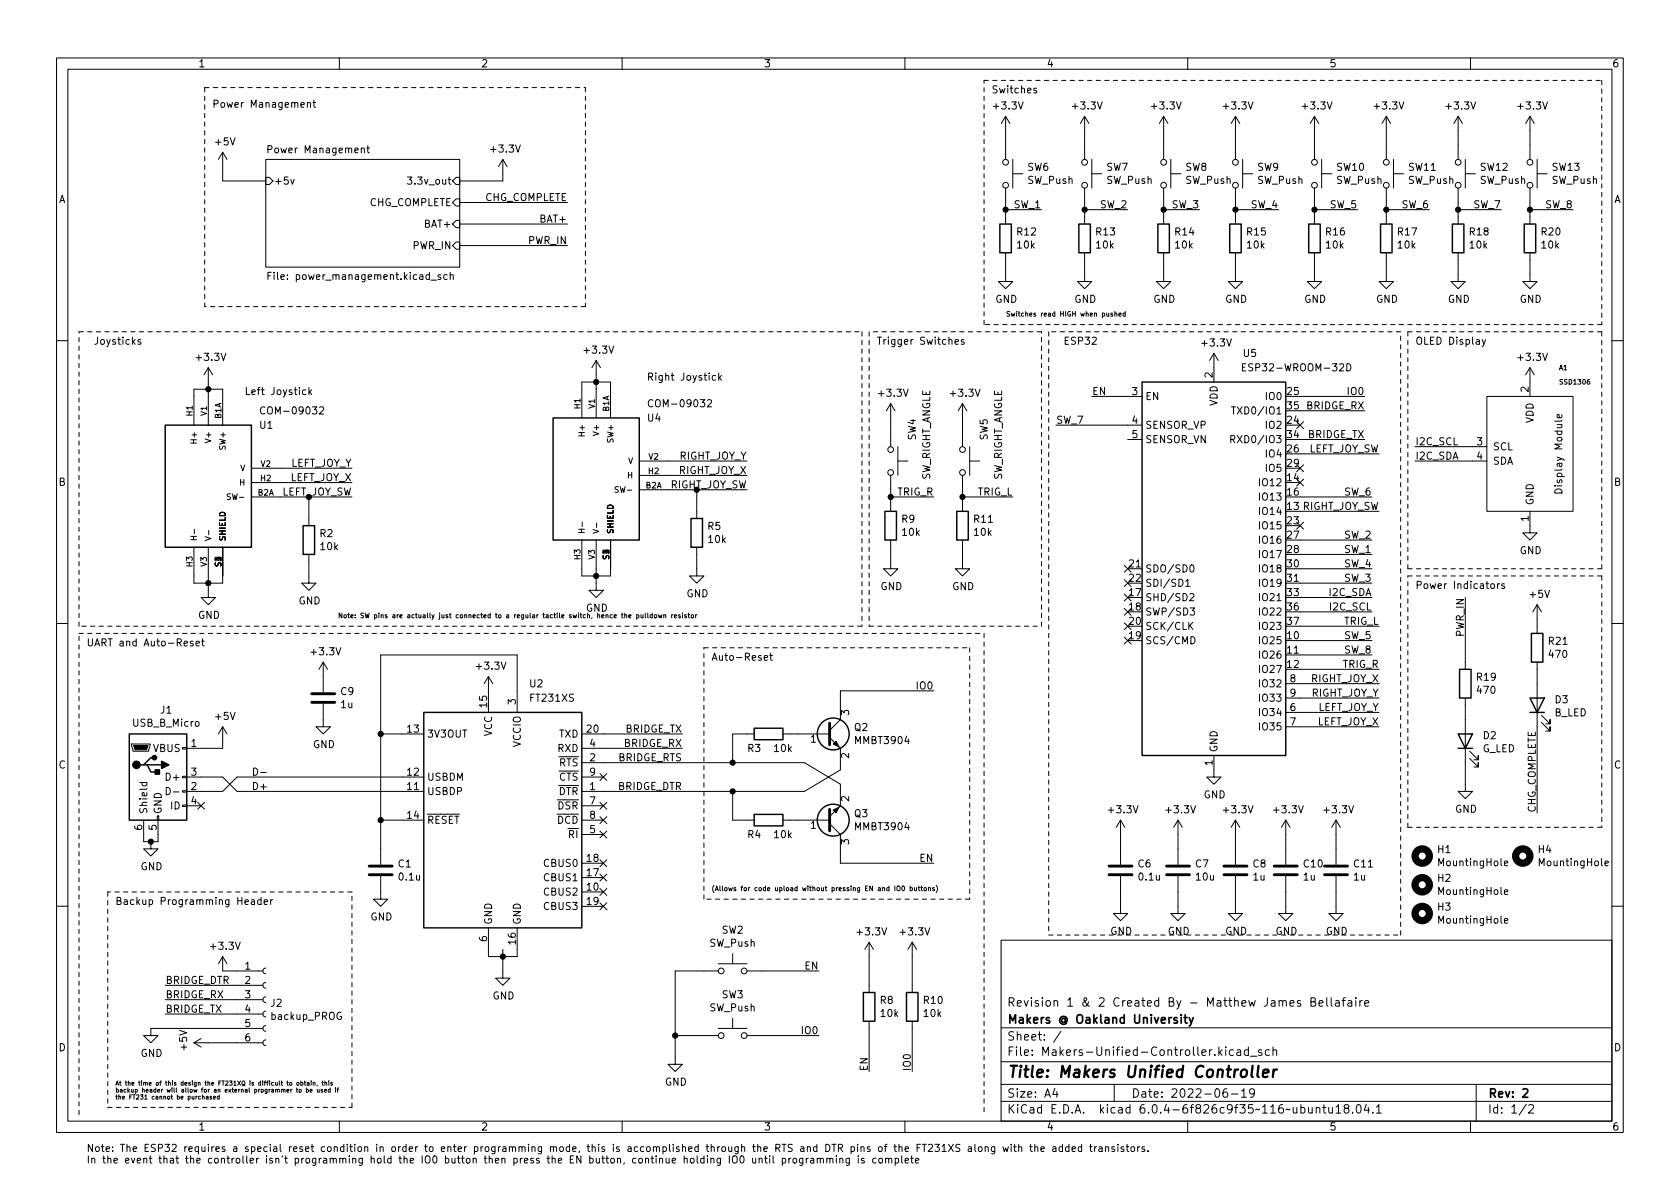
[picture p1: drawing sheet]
<svg xmlns="http://www.w3.org/2000/svg" width="297mm" height="210mm" viewBox="0 0 297 210" stroke-linecap="round" stroke-linejoin="round" font-family="sans-serif">
<g fill="none" stroke="#000" stroke-width=".18">
<path d="M10 10.2h277v190.1h-277zM12 12.2h273v186.1h-273zM54.4 18.3l.1-.2 .3 .1 .1 .8M54.4 18.1v.9M55.3 18.1h.5M55.5 17.7v1.1l.3 .2M60 10.2v2M110 10.2v2M160 10.2v2M183.3 15.7l-.3-.1-.2 .2v.2l.5 .1v.3h-.5M210 10.2v2M260 10.2v2"/>
<path d="M39.4 26.9l-.8 1.3M39.4 26.9v5.1h7.6M39.4 26.9l.7 1.3M47 28.2h34.3v19h-34.3zM47 31.4h.6l.7 .6-.7 .6h-.6zM47.4 26.4h.6l.1-.2-.1-.3-.6-.1v1.2M51.4 31.7l.3 .9 .3-.9M63.9 26.3l.2-.1h.3v.8M64.8 26.2h.5M65 25.8v1l.3 .2M72 31.3h.8l-.4 .5 .4 .1v.6l-.2 .1-.6-.1M80 35.8l.6-.6h.7v1.2h-.7z"/>
<path d="M80 39.6l.6-.6h.7v1.3h-.7zM80.6 31.4h.7v1.2h-.7l-.6-.6zM81.3 35.8h19M81.3 39.6h19M88.9 28.2l-.8 1.3M88.9 28.2v3.8h-7.6M88.9 28.2l.8 1.3M177.8 20.6v7.6M177.8 33.3v6.3M177.8 20.6l-.8 1.2M177.8 20.6l.8 1.2M177.8 37.1h6.3"/>
<path d="M179.1 30.7h1.7M179.1 28.2v5.1M191.8 20.6l-.8 1.2M191.8 20.6v7.6M191.8 33.3v6.3M191.8 20.6l.7 1.2M191.8 37.1h7.6M193 30.7h1.8M193 28.2v5.1M205.7 20.6l-.7 1.2M205.7 20.6v7.6M205.7 33.3v6.3"/>
<path d="M205.7 20.6l.8 1.2M205.7 37.1h6.4M207 30.7h1.8M207 28.2v5.1M218.4 20.6v7.6M218.4 33.3v6.3M218.4 20.6l-.7 1.2M218.4 20.6l.8 1.2M218.4 37.1h7.7M219.7 30.7h1.8M219.7 28.2v5.1M232.4 20.6l-.8 1.2"/>
<path d="M232.4 20.6v7.6M232.4 33.3v6.3M232.4 20.6l.8 1.2M232.4 37.1h7.6M233.7 30.7h1.8M233.7 28.2v5.1M245.1 20.6v7.6M245.1 33.3v6.3M245.1 20.6l-.8 1.2M245.1 20.6l.8 1.2M245.1 37.1h7.6M246.4 30.7h1.8"/>
<path d="M246.4 28.2v5.1M257.8 20.6l-.8 1.2M257.8 20.6v7.6M257.8 33.3v6.3M257.8 20.6l.8 1.2M257.8 37.1h7.6M259.1 28.2v5.1M259.1 30.7h1.8M270.5 20.6v7.6M270.5 33.3v6.3M270.5 20.6l-.8 1.2M270.5 20.6l.8 1.2"/>
<path d="M270.5 37.1h7.6M271.8 28.2v5.1M271.8 30.7h1.8M47.4 48.8h.4M48 48.1h-.6v1.3M77.9 48.6h-.3l-.2 .2 .1 .1 .4 .2v.3h-.5M79.1 48.6h-.4l-.2 .2 .1 .6h.5M79.6 48.7l.2-.1h.3v.8M79.6 48.1v1.3M80.6 42.8h.7v1.3h-.7l-.6-.7zM81.3 43.4h19M177.8 44.7v5.1h1.3l-1.3 1.2-1.3-1.2h1.3"/>
<path d="M191.8 44.7v5.1h1.2l-1.2 1.2-1.3-1.2h1.3M195.7 55.4v.5l.3-.1M196 55.4v.5M196.7 55.4l-.3 .1 .3 .2v.2h-.3M197.1 55.4h.3l.1 .5M197.1 55.1v.8M197.8 55.6h.4v-.2h-.2l-.2 .1 .1 .4h.3M199 55.4h-.3l-.1 .1v.4h.4M199 55.1v.8M205.7 44.7v5.1h1.3l-1.3 1.2-1.2-1.2h1.2M218.4 44.7v5.1h1.3l-1.3 1.2-1.2-1.2h1.2M232.4 44.7v5.1h1.3l-1.3 1.2-1.3-1.2h1.3"/>
<path d="M245.1 44.7v5.1h1.3l-1.3 1.2-1.3-1.2h1.3M257.8 44.7v5.1h1.3l-1.3 1.2-1.3-1.2h1.3M270.5 44.7v5.1h1.3l-1.3 1.2-1.3-1.2h1.3M10 60.2h2M24.9 60.1l-.3-.1-.2 .2v.2l.5 .1v.3h-.5M34.3 75.2v-6.4h5.1v6.4M36.8 65l-.7 1.3M36.8 65v10.2M36.8 65l.8 1.3M46.8 72.1a.6 .6 0 0 0-.8 .4 .6 .6 0 0 0 .6 .7l.2-.1M54.1 69l-.4-.1-.2 .3 .1 .5h.5M54.6 68.5v1.3"/>
<path d="M54.7 69.3l.4 .5M55.1 68.9l-.5 .5M56.5 72.1l.5-.2 .2 .4-.8 .9h.8M102.9 73.9v-6.3h5v6.3M105.4 63.7l-.8 1.3M105.4 63.7v10.2M105.4 63.7l.8 1.3M115.4 70.8a.6 .6 0 0 0-.8 .4 .6 .6 0 0 0 .6 .7l.2-.1M125.1 70.8l.5-.1 .2 .3-.8 .9h.8M126.5 66.5l-.3-.1-.3 .2 .1 .6h.5M127.1 66v1.2M127.2 66.8l.4 .4"/>
<path d="M127.6 66.4l-.5 .5M157.5 71.4l-.8 1.2M157.5 71.4v7.6M157.5 71.4l.7 1.2M158.7 79v5.1M168.9 60.5l.6-.2-.1-.2-.4-.1-.1 .2v.6h.5M170.2 71.4v7.6M170.2 71.4l-.8 1.2M170.2 71.4l.7 1.2M170.4 60.1l-.3-.1-.1 .2v.2l.4 .1v.3h-.4M171.4 79v5.1M186.7 75.2h15.2"/>
<path d="M193 70.1h8.9M199.4 77.7h2.5M214.6 62.5l-.7 1.2M214.6 62.5v5.1M214.6 62.5l.8 1.2M217.6 77.7l.6-.1 .1-.2v-.3l-.7-.1v1.3M217.7 71.9h.8M217.9 77.7l.4 .6M218.1 71.9v1.3M219.7 64.9h.4M220.3 64.3h-.6v1.3h.6M229.3 74.6l1.2 1.2"/>
<path d="M229.9 70.1h11.4M229.9 77.7h11.4M229.9 72.6h11.4M230.5 74.6l-1.2 1.2M238.1 64.3a.64 .64 0 0 1 .8 .7 .64 .64 0 0 1-.8 .6zM250.2 79h12.7M262.1 60l.3 .9M262.7 60l-.5 1.2-.1 .1M262.9 70.1h15.2v20.3h-15.2zM270.5 65v5.1M270.5 65l-.8 1.3M270.5 65l.8 1.3"/>
<path d="M276.1 73.3l.1 .4-.2 .2-.6-.1v-.5h.2l.1 .6M285 60.2h2M34.3 96.8v6.3h5.1v-6.3M34.4 93.6v.8M36.3 94.9l1 .3-1 .4M36.8 96.8v8.9h1.3l-1.3 1.2-1.2-1.2h1.2M36.9 93.8v.8M40.7 87.4l-.3-.1-.2 .2 .1 .3 .4 .2v.2l-.5 .1M44.4 87.9h17.8M44.4 85.3h17.8M44.4 82.8h17.8M54.6 98v5.1h1.3l-1.3 1.3-1.3-1.3h1.3"/>
<path d="M54.6 87.9v5.1M102.9 95.5v6.3h5v-6.3M102.9 92.3v.8M104.9 93.6l1 .4-1 .3M105.4 95.5v8.9h1.3l-1.3 1.3-1.3-1.3h1.3M105.5 92.5v.8M109.3 86.1h-.4l-.2 .1 .1 .3 .5 .2v.3h-.6M113 86.6h19.1M113 84.1h19.1M113 81.5h19.1M123.2 96.8v5h1.3l-1.3 1.3-1.3-1.3h1.3M123.2 86.6v5.1"/>
<path d="M157.5 95.5v5.1h1.2l-1.2 1.2-1.3-1.2h1.3M157.5 84.1v6.3M157.5 87.9h7.6M158.7 81.5h1.8M170.2 95.5v5.1h1.2l-1.2 1.2-1.3-1.2h1.3M170.2 84.1v6.3M170.2 87.9h8.9M171.4 81.5h1.8M198.8 100l1.2 1.2M200 100l-1.2 1.2M229.3 82.2l1.2 1.2M229.3 92.3l1.2 1.3"/>
<path d="M229.3 84.7l1.2 1.2M229.9 87.9h12.7M229.9 80.3h13.9M229.9 95.5h12.7M229.9 90.4h13.9M229.9 98h12.7M230.5 82.2l-1.2 1.2M230.5 92.3l-1.2 1.3M230.5 84.7l-1.2 1.2M250.2 81.5h12.7M270.5 90.4v3.8h1.3l-1.3 1.3-1.3-1.3h1.3M10 110.2h2"/>
<path d="M34.1 113.4h-.3l-.2 .2 .1 .1 .4 .2v.3h-.5M34.7 113.8l.6-.1-.1-.3h-.3l-.2 .2v.6h.5M35.6 113.4h.5M35.8 113v1l.3 .2M57.1 117.1v5.3M57.1 117.1l-.7 1.3M57.1 117.1l.8 1.3M86.4 119.6l-.8 1.3M86.4 119.6v6.4M86.4 119.6l.7 1.3M109.9 108.7h.3M110 108.4v.7l.2 .2"/>
<path d="M110.5 108.8l.3-.1v.6M110.5 108.4v.9M111.2 109l.4-.1-.1-.2h-.2l-.1 .1v.4h.3M112.6 108.7h.2l.2 .2-.1 .3h-.3M112.6 108.7v.8M113.3 108.7l.1 .5h.3M113.7 108.7v.6M114.1 108.4v.7l.1 .2M114.5 108.4v.7l.1 .2M115.3 108.7h-.2l-.2 .2 .1 .3h.3M115.3 108.4v.9M115.7 108.8h.4l-.1 .4h-.3z"/>
<path d="M116.4 108.7l.2 .6 .1-.4 .2 .4 .1-.6M117.4 108.8l.3-.1v.6M117.4 108.7v.6M118.8 108.7v.6M119 108.7l-.2 .2M119.2 109l.4-.1v-.2h-.2l-.2 .1 .1 .4h.3M120.3 108.7l-.3 .1 .3 .2v.2h-.3M120.7 108.4v.1M120.7 108.7v.6M121.4 108.7l-.4 .1 .4 .2v.2h-.4M121.6 108.7h.4M121.8 108.4v.7l.2 .2"/>
<path d="M122.2 108.8h.4v.4h-.4zM123 108.7v.6M123.2 108.7l-.2 .2M135.1 116.3l.6-.1v-.2l-.4-.1-.2 .2 .1 .6h.5M136.1 115.9h.5M136.3 115.5v1.1l.3 .2M198.8 110.1l1.2 1.2M198.8 107.6l1.2 1.2M198.8 105l1.2 1.3M198.8 102.5l1.2 1.2M198.8 112.7l1.2 1.2M199.4 100.6h2.5"/>
<path d="M200 112.7l-1.2 1.2M200 105l-1.2 1.3M200 110.1l-1.2 1.2M200 107.6l-1.2 1.2M200 102.5l-1.2 1.2M209.7 102.8l.3-.4v1.3M209.7 103.7h.7M210.4 105.1l.5-.1 .2 .3-.8 .9h.8M210.4 110.6l.5 .7M210.4 107.5h.8l-.4 .5 .4 .1v.6l-.2 .1-.6-.1M210.5 100l.2-.1a.68 .68 0 0 1 .4 .6 .68 .68 0 0 1-.4 .7l-.2-.2-.1-.3zM210.6 112.6a.64 .64 0 0 1 .7 .6 .64 .64 0 0 1-.7 .7z"/>
<path d="M210.9 110l-.7 .8M227.3 115.8h15.3M227.3 103.1h15.3M229.9 100.6h12.7M229.9 118.4h13.9M229.9 113.3h12.7M229.9 110.7h13.9M229.9 108.2h12.7M229.9 105.7h12.7M259.1 105.7v12.7M263.6 103.3l.2-.1 .4 .1v.5l-.1 .2-.3 .1-.2-.2zM264.8 103.2v.9"/>
<path d="M265.1 103.2l-.3 .3M266 103.3l-.3-.1-.2 .2 .1 .2 .4 .1v.3h-.5M271.8 106.9v5.1M271.8 117.1v26.7M271.8 106.9l-.8 1.3M271.8 106.9l.7 1.3M285 110.2h2M23.2 131.6h3.3v.2l-.2 1h-2.8zM24.7 138.4h1.3M25.2 138.4l-.1 .3 .3 .3 .5-.1v-.5M29.4 139.3a.64 .64 0 0 1 .7 .6 .64 .64 0 0 1-.7 .6zM32.3 139.8h.7v.3h-.7z"/>
<path d="M32.3 137.3h.7v.2h-.7zM32.3 132.2h.7v.3h-.7zM33 137.4h6.4l2.5 2.5h33M39.4 128.5v3.8h-6.4M39.4 128.5l-.8 1.3M39.4 128.5l.7 1.3M44.8 135.8a.64 .64 0 0 1 .8 .7 .64 .64 0 0 1-.8 .6zM46.1 136.6h1M57.1 124.5v4h1.3l-1.3 1.3-1.2-1.3h1.2M67.3 129.8h7.6M74.9 137.4h-33l-2.5 2.5h-6.4M91.4 126v-10.2h-24.1v37.1"/>
<path d="M102.9 134.9h39.3l6.4 3.8v3.8l-1.9 1.9M102.9 129.8h17.7M102.9 137.4h3.8M102.9 132.3h17.7M106.1 136.8l1.2 1.2M107.3 136.8l-1.2 1.2M129.5 139.9v5.1h3.8M133.3 129.8h-3.8v5.1M138.4 129.8h8.3M146.7 130.4l1.9 1.9v3.8l-6.4 3.8h-39.3M165.1 122.2h-16.5v5l-1.9 2M214.6 133.6v3.8h1.3l-1.3 1.3-1.2-1.3h1.2"/>
<path d="M227.3 126h16.5M227.3 128.5h16.5M227.3 120.9h16.5M227.3 123.4h16.5M259.1 123.4v16.5h1.2l-1.2 1.3-1.3-1.3h1.3M259.8 134.1l1.6 1.5v-.7v.7h-.8M259.8 132.8l1.6 1.6v-.8v.8h-.8M272.5 127.8l1.6 1.5v-.8v.8h-.8M272.5 126.5l1.6 1.5v-.8v.8h-.8M25.4 145v3.8h2.5v-3.8M26.7 148.8v1.3h1.2l-1.2 1.3-1.3-1.3h1.3M27.8 144.3h.3v.7h-.3z"/>
<path d="M30.7 140h.9M32.3 142.4h.7v.2h-.7zM33 142.5h2.6M35 141.9l1.2 1.2M36.2 141.9l-1.2 1.2M44.5 159.2h.4l.1 .7M45 159.4l-.4 .1-.2 .1 .2 .3h.4M46.2 159.2l-.4-.1-.2 .2 .1 .6h.5M46.2 158.7v1.2M46.7 159.5l.6-.1-.1-.2-.3-.1-.2 .2 .1 .6h.4M47.9 159.1v.8M48.2 159.1l-.3 .2"/>
<path d="M67.3 154.9v4.1h1.3l-1.3 1.3-1.3-1.3h1.3M67.3 145h7.6M98.8 144.3a.64 .64 0 0 1 .7 .7 .64 .64 0 0 1-.7 .6zM100.8 144.5a.6 .6 0 0 0-.9 .4 .6 .6 0 0 0 .6 .7l.3-.1M101.3 144.3a.64 .64 0 0 1 .8 .7 .64 .64 0 0 1-.8 .6zM102.9 145h3.8M102.9 157.7h3.8M102.9 155.2h3.8M102.9 152.6h3.8M102.9 147.6h3.8M102.9 142.5h3.8M106.1 141.9l1.2 1.2"/>
<path d="M106.1 147l1.2 1.2M106.1 144.4l1.2 1.2M106.1 154.6l1.2 1.2M106.1 159.7l1.2 1.2M106.1 157.1l1.2 1.2M106.1 152l1.2 1.3M107.3 141.9l-1.2 1.2M107.3 147l-1.2 1.2M107.3 144.4l-1.2 1.2M107.3 154.6l-1.2 1.2M107.3 159.7l-1.2 1.2M107.3 157.1l-1.2 1.2"/>
<path d="M107.3 152l-1.2 1.3M138.4 145h8.3M146.7 145.7l1.9 1.9v5h16.5M158.2 156.7v.8M158.6 156.8l.2-.1 .3 .1v.4l-.1 .3-.4-.1zM159.5 156.8l.2-.1a.41 .41 0 0 1 .3 .4 .41 .41 0 0 1-.4 .4l-.1-.3zM160.9 157h.3l.1 .1v.4h-.4M160.9 156.7v.8M161.7 157v.5l.3-.1M162 157v.5M162.3 157h.3M162.4 156.7v.7l.2 .1"/>
<path d="M162.8 157h.3M162.9 156.7v.7l.2 .1M163.4 157h.4l-.1 .5-.3-.1zM164.2 157h.3v.5M164.2 157v.5M165.2 157l-.3 .1 .3 .2v.2h-.3M165.5 156.6a.96 .96 0 0 1 0 1.2M198.1 154.9v6.6h1.3l-1.3 1.3-1.3-1.3h1.3M198.1 145v7.9M198.1 145l-.7 1.3M198.1 145l.8 1.3M208.3 154.9v6.6h1.2l-1.2 1.3-1.3-1.3h1.3"/>
<path d="M208.3 145v7.9M208.3 145l-.8 1.3M208.3 145l.7 1.3M218.4 154.9v6.6h1.3l-1.3 1.3-1.2-1.3h1.2M218.4 145v7.9M218.4 145l-.7 1.3M218.4 145l.8 1.3M227.3 154.9v6.6h1.3l-1.3 1.3-1.2-1.3h1.2M227.3 145l-.7 1.3M227.3 145v7.9M227.3 145l.8 1.3M236.2 154.9v6.6h1.3l-1.3 1.3-1.3-1.3h1.3"/>
<path d="M236.2 145v7.9M236.2 145l-.7 1.3M236.2 145l.8 1.3M266 152.7l.6-.1-.1-.3-.3-.1-.2 .2 .1 .6h.4M266 157.8l.6-.2-.1-.2-.3-.1-.2 .2 .1 .6h.4M283.8 152.7l.6-.1-.1-.3-.3-.1-.2 .2v.6h.5M10 160.2h2M29.2 179.3h17.3M29.2 176.8h17.3M29.2 174.2h17.3M39.4 169.2v2.5h7.1M39.4 169.2l-.8 1.2"/>
<path d="M39.4 169.2l.7 1.2M47 178.8l-.4 .2-.1 .3 .1 .4 .4 .1M47 176.3l-.4 .1-.1 .4 .1 .3 .4 .2M47 173.7l-.4 .2-.1 .3 .1 .4 .4 .1M47 171.2l-.4 .1-.1 .4 .1 .4 .4 .1M86.4 164.1v5.1h5v-5.1M88.9 167.9v5.1h1.3l-1.3 1.2-1.3-1.2h1.3M102.9 160.3h3.8M127 171.7h-7.6v16.5h1.2l-1.2 1.3-1.3-1.3h1.3M127 170.4h5.1M129.5 168.7v1.7M132.1 171.7h12.7"/>
<path d="M153.7 166.6l-.8 1.3M153.7 166.6v8.9M153.7 166.6l.7 1.3M161.3 166.6l-.8 1.3M161.3 166.6v8.9M161.3 166.6l.8 1.3M177 166.3h108v32h-108zM229.9 177l-.3-.1-.2 .2v.3l.5 .1v.4h-.5M231.8 177.1h.6l.2-.2-.2-.4-.6-.1v1.5h.6l.2-.3a.39 .39 0 0 0-.3-.5M233.2 177.4l.7-.1v-.3l-.5-.1-.2 .2 .1 .8h.6M234.6 176.4v1.3l.2 .2M235.4 176.4v1.3l.2 .2"/>
<path d="M236.1 177h.6l.1 .9M236.8 177.3l-.5 .1a.29 .29 0 0 0-.2 .2 .29 .29 0 0 0 .2 .3h.5M237.3 176.9h.6M237.9 176.4l-.4 .2v1.3M238.4 177h.5l.1 .9M239 177.3l-.5 .1a.29 .29 0 0 0-.2 .2 .29 .29 0 0 0 .2 .3h.5M239.7 176.4v.2M239.7 176.9v1M240.4 176.9v1M240.9 176.9l-.3 .1-.2 .2M241.3 177.4l.7-.1-.1-.3-.4-.1-.2 .2 .1 .8h.5M266 162.8l.6-.1-.1-.2-.3-.1-.2 .2 .1 .6h.4"/>
<path d="M285 160.2h2M34.3 184.4h12.2M34.3 184.4l1.3 .8M35.6 183.6l-1.3 .8M35.8 193.9h.3v.5M35.8 193.6v.8M36.5 193.9h.3v.5M36.8 194l-.4 .2 .1 .2 .3-.1M37.4 193.9l-.3 .1 .3 .1v.2h-.3M37.7 194.1l.4-.1v-.1l-.4 .1 .1 .3h.3M38.8 193.9h-.3l-.1 .1 .1 .3h.3M38.8 193.6v.8"/>
<path d="M46.5 181.9h-19.8v1.2h1.2l-1.2 1.3-1.3-1.3h1.3M47 183.9l-.4 .1-.1 .4 .1 .4 .4 .1M47 181.4l-.4 .1-.1 .4 .1 .3 .4 .2M50.7 191.4h.3M50.8 191.2v.6l.2 .1M51.2 191.5h.4l-.1 .4-.3-.1zM51.4 192.6v.5M51.6 192.6l-.2 .2M52.4 192.6h.3M52.5 192.4v.6l.2 .1M52.5 191.5h.3v.4l-.3-.1zM52.9 192.7h.3v.4h-.3z"/>
<path d="M53.2 191.4h.2l.2 .1-.1 .4h-.3M53.2 191.2v.7M53.8 191.4h.3M53.9 191.2v.6l.2 .1M54.2 192.4v.7h.3v-.4h-.3M54.3 191.4h.3v.5M54.6 191.6l-.3 .1 .1 .2h.2M54.8 192.9l.4-.1v-.1h-.4l.1 .4h.3M55 191.2h.1M55 191.4v.5M55.4 191.5l.3-.1v.5M55.4 191.4v.5"/>
<path d="M56.1 191.9l-.1 .1M56.1 192.6v.5h.3M56.4 192.6v.5M56.9 191.4h.3M57 191.2v.6l.2 .1M57 192.7h-.2l.2 .2v.2h-.2M57.4 192.9l.3-.1v-.1h-.3v.4h.3M57.4 191.5l.3-.1 .1 .5M57.4 191.2v.7M58.1 191.2h.1M58.1 191.4v.5M58.4 192.4v.7h-.3v-.4h.3"/>
<path d="M58.8 191.4l-.3 .1 .3 .2v.2h-.3M59.3 192.4h.1M59.3 192.6v.5M59.6 192.6h.3M59.9 192.4l-.2 .1v.6M60 198.3v2M110 198.3v2M119.4 183.1h7.6M127 181.9h5.1M129.5 180.1v1.8M132.1 183.1h12.7M153.7 180.6v8.9"/>
<path d="M160 198.3v2M161.3 180.6v8.9M177 194.8h108M177 191.8h108M177 187.8h108M177 181.8h108M186.5 192.5l-.4 1h1M186.9 193v1M187.6 182.4l-1.3 1.9M197 191.8v3M210 198.3v2M216.7 185.1v.2"/>
<path d="M216.9 192.5a.59 .59 0 0 0-.7 .7v.5l.2 .3h.4l.2-.1 .1-.5-.2-.2-.4-.1-.3 .3M217.7 193.5h1.2M218.1 185.7l-.5-.1-.2 .3v.4l.1 .3h.6M218.7 185.7h.6l.1 .9M219.4 186l-.5 .1a.29 .29 0 0 0-.3 .2 .29 .29 0 0 0 .3 .3h.5M219.5 193l.4-.5v1.5M219.5 194h.9M220.7 185.7l-.4-.1-.3 .3v.4l.1 .3h.6M220.7 185.1v1.5M221.1 186.8h1.1M221.8 193.2l-.3 .3-.4-.1-.2-.2 .2-.6 .4-.1 .2 .2a.99 .99 0 0 1-.3 1.3h-.3M223.1 185.7l-.4-.1-.2 .2 .1 .3 .5 .1v.4h-.6"/>
<path d="M224.4 185.7l-.4-.1-.3 .3v.4l.2 .3h.5M225.1 185.8l.2-.2 .3 .1 .1 .9M225.1 185.1v1.5M232.7 196l.2-.2 .4 .1 .1 .9M232.7 195.8v1M233.9 195.8h.5M234.1 195.3v1.3l.3 .2M234.9 195.8l.1 1h.4l.2-.1M235.6 195.8v1M236.2 195.8l.4-.5v1.5M236.2 196.8h.9M237.9 196l-.3-.3 .1-.2 .2-.2 .5 .1 .1 .2-.1 .2-.6 .2-.2 .3 .1 .4 .2 .1h.3l.3-.3v-.2l-.3-.3"/>
<path d="M239.1 196.7v.1M240 195.4l.1-.1a.81 .81 0 0 1 .6 .7 .81 .81 0 0 1-.3 .8h-.1a.81 .81 0 0 1-.6-.6 .81 .81 0 0 1 .3-.8zM241.6 195.3l-.4 1h.9M241.9 195.8v1M242.7 196.7v.1M243.4 195.8l.4-.5v1.5M243.4 196.8h.8M260 198.3v2M261 191.8v6.5M269.9 195.3l-1.3 1.9M270.3 195.5l.6-.2 .2 .2 .1 .3-1 1h1M130.9 204.5l.2-.1a.68 .68 0 0 1 .5 .6 .68 .68 0 0 1-.5 .7l-.2-.2-.1-.3z"/>
<path d="M133.1 204.8v.8l.3 .1 .2-.2M133.6 204.8v.9M134.2 204.9l.2-.1 .3 .1 .1 .8M134.2 204.8v.9M135.2 204.8h.5M135.4 204.4v1.1l.3 .2M136.1 204.8v.9M136.7 204.4v1.1l.2 .2M138.3 204.9l.4-.1 .2 .3-.1 .5h-.5M138.3 204.8v1.3M139.5 204.8v.9M139.8 204.8l-.3 .3"/>
<path d="M140.3 204.9l.3-.1 .3 .3v.3l-.3 .3-.3-.1-.1-.2zM142 204.8v1l-.3 .3-.3-.1M142 204.9l-.4-.1-.3 .3 .2 .5h.5M142.6 204.8v.9M142.9 204.8l-.3 .3M143.3 204.9h.5l.1 .8M143.9 205.1l-.4 .1-.2 .2 .2 .3 .4-.1M144.5 204.9l.2-.1 .3 .1v.8M144.5 204.8v.9M145 205l.2-.2 .3 .1 .1 .8M146.2 204.9l.2-.1 .3 .1v.8M146.2 204.8v.9"/>
<path d="M146.7 205l.2-.2 .3 .1 .1 .8M147.9 204.8v.9M148.5 204.9l.2-.1 .3 .1v.8M148.5 204.8v.9M150.2 204.8v1l-.3 .3-.3-.1M150.2 204.9l-.4-.1-.2 .3 .1 .5h.5M151.8 204.8v.9M152.8 204.9l-.3-.1-.2 .2 .1 .2 .4 .1v.3h-.5M154.9 204.9l-.4-.1-.2 .3 .1 .5h.5M155.5 204.9l.3-.1 .2 .3v.3l-.2 .3-.3-.1-.1-.2zM156.6 204.9l.2-.1 .3 .1v.8M156.6 204.8v.9"/>
<path d="M157.1 205l.2-.2 .3 .1 .1 .8M158.3 204.9l.3-.1 .3 .3-.1 .5h-.5M158.3 204.8v1.3M159.4 204.4v1.1l.2 .2M160 205.2l.6-.1v-.2l-.4-.1-.2 .2 .1 .6h.5M161 204.8h.5M161.2 204.4v1.1l.3 .2M161.9 205.2l.6-.1-.1-.2-.4-.1-.1 .2v.6h.5M165.3 202.4h.8l-.4 .4 .3 .2v.5l-.2 .1-.5-.1M166.6 202.7l.3-.3v1.2M166.6 203.6h.7M167.7 202.4l.9 1.2"/>
<path d="M168.6 202.4l-.9 1.2M169.7 202.4h-.5l-.2 .1v.3l.6 .3 .1 .3-.2 .2h-.5M171.2 202.8h.5l.1 .8M171.8 203.1h-.5l-.1 .2 .1 .3h.5M172.4 202.4v1l.2 .2M173.1 202.8h.3l.2 .2v.4l-.2 .2h-.3l-.1-.2zM174.2 202.9l.2-.1h.3v.8M174.2 202.8v.8M175.9 202.8v1l-.3 .2h-.3M175.9 202.8h-.4l-.2 .2 .1 .6h.5M177.3 202.8l.3 .8 .2-.6 .3 .6 .2-.8M178.8 202.4v.1"/>
<path d="M178.8 202.8v.8M179.2 202.8h.5M179.4 202.4v1l.3 .2M180.1 202.9l.2-.1h.3l.1 .8M180.1 202.4v1.2M182 202.8h.5M182.2 202.4v1l.3 .2M183 202.9l.1-.1h.3l.1 .8M183 202.4v1.2M184 203.2l.6-.1v-.3h-.4l-.2 .2 .1 .6h.5M186.2 202.8h.4l.1 .8M186.7 203.1h-.4l-.2 .2 .2 .3h.4"/>
<path d="M187.9 202.8h-.4l-.2 .2 .1 .6h.5M187.9 202.4v1.2M189 202.8h-.4l-.2 .2 .1 .6h.5M189 202.4v1.2M189.5 203.2l.7-.1-.1-.3h-.4l-.2 .2 .1 .6h.5M191.2 202.8h-.3l-.3 .2 .2 .6h.4M191.2 202.4v1.2M192.6 202.8h.5M192.8 202.4v1l.3 .2M193.5 202.8v.8M193.9 202.8l-.4 .2M194.3 202.8h.5l.1 .8"/>
<path d="M194.9 203.1h-.5l-.1 .2 .1 .3h.5M195.5 202.9l.2-.1h.3v.8M195.5 202.8v.8M197 202.8h-.3l-.1 .2v.1l.4 .2v.3h-.4M197.7 202.4v.1M197.7 202.8v.8M198.7 202.8h-.3l-.2 .2 .1 .1 .4 .2v.3h-.5M199.1 202.8h.5M199.3 202.4v1l.3 .2M200.1 202.8h.3l.2 .2v.4l-.2 .2h-.3l-.1-.2zM201.2 202.8v.8M201.5 202.8l-.3 .2"/>
<path d="M202.4 202.8h-.3l-.2 .2v.1l.5 .2v.3h-.5M203 203.5v.1"/>
<circle cx="177.8" cy="32.8" r=".51"/>
<circle cx="177.8" cy="28.7" r=".51"/>
<circle cx="191.8" cy="28.7" r=".51"/>
<circle cx="191.8" cy="32.8" r=".51"/>
<circle cx="205.7" cy="32.8" r=".51"/>
<circle cx="205.7" cy="28.7" r=".51"/>
<circle cx="218.4" cy="32.8" r=".51"/>
<circle cx="218.4" cy="28.7" r=".51"/>
<circle cx="232.4" cy="32.8" r=".51"/>
<circle cx="232.4" cy="28.7" r=".51"/>
<circle cx="245.1" cy="32.8" r=".51"/>
<circle cx="245.1" cy="28.7" r=".51"/>
<circle cx="257.8" cy="28.7" r=".51"/>
<circle cx="257.8" cy="32.8" r=".51"/>
<circle cx="270.5" cy="32.8" r=".51"/>
<circle cx="270.5" cy="28.7" r=".51"/>
<circle cx="157.5" cy="79.5" r=".51"/>
<circle cx="170.2" cy="79.5" r=".51"/>
<circle cx="157.5" cy="83.6" r=".51"/>
<circle cx="170.2" cy="83.6" r=".51"/>
<circle cx="127.5" cy="171.7" r=".51"/>
<circle cx="131.6" cy="171.7" r=".51"/>
<circle cx="127.5" cy="183.1" r=".51"/>
<circle cx="131.6" cy="183.1" r=".51"/>
</g>
<path d="M208.8 179.4v.2M208.8 179.9v1M209.3 179.9h.6M209.6 179.4v1.3l.3 .2M210.3 179.9l.3 1M211 179.9l-.5 1.4-.2 .1M269.3 192.7l.5-.2 .3 .2v.3l-.9 1h.9" fill="none" stroke="#000" stroke-width=".3"/>
<path d="M221.5 188.5l-.2 1.7 .2 .3M222.5 188.5l-.2 1.7 .3 .3M223.3 189.8l1-.2-.1-.4-.1-.1-.6 .1-.2 1 .2 .3 .6-.1M225.2 189.1l-.2 1.4M225.8 189.1l-.4 .1-.2 .3" fill="none" stroke="#000" stroke-width=".4"/>
<g fill="none" stroke="#000" stroke-width=".25">
<path d="M176.8 39.6h2v5.1h-2zM190.8 39.6h2v5.1h-2zM204.7 39.6h2.1v5.1h-2.1zM217.4 39.6h2.1v5.1h-2.1zM231.4 39.6h2v5.1h-2zM244.1 39.6h2v5.1h-2zM256.8 39.6h2v5.1h-2zM269.5 39.6h2v5.1h-2zM29.2 75.2h15.2v21.6h-15.2zM97.8 73.9h15.2v21.6h-15.2zM201.9 67.6h25.4v66h-25.4zM53.6 93h2v5h-2z"/>
<path d="M122.2 91.7h2v5.1h-2zM156.5 90.4h2v5.1h-2zM169.2 90.4h2v5.1h-2zM258.1 118.4h2v5h-2zM270.8 112h2v5.1h-2zM22.9 129.8h10.1v15.2h-10.1zM25.4 135.2h.6l.7 1.3h1.2M26 135.2h2.6M27.3 134h-.6l-1.3 1.2h-.6M74.9 126h28v38.1h-28zM133.3 128.8h5.1v2h-5.1zM257.8 129.8h2.5l-1.2 2.5z"/>
<path d="M257.8 132.3h2.5M270.5 123.4h2.5l-1.2 2.6zM270.5 126h2.5M133.3 144h5.1v2h-5.1zM152.7 175.5h2v5.1h-2zM160.3 175.5h2v5.1h-2z"/>
<circle cx="147.3" cy="129.8" r="2.82"/>
<circle cx="147.3" cy="145" r="2.82"/>
</g>
<g fill="none" stroke="#000" stroke-width=".51">
<path d="M55.1 124.2h4.1M55.1 122.7h4.1M146.7 127.9v3.8M65.3 154.7h4M65.3 153.2h4M146.7 143.1v3.8M196.1 154.7h4.1M196.1 153.2h4.1M206.2 154.7h4.1M206.2 153.2h4.1M216.4 154.7h4.1M216.4 153.2h4.1"/>
<path d="M225.3 154.7h4.1M225.3 153.2h4.1M234.2 154.7h4.1M234.2 153.2h4.1"/>
</g>
<g fill="#000" stroke="#000" stroke-width=".18">
<path d="M23.6 131.8h2.6l-.3 .8h-2zM147.3 131.6l.5-.5 .5 1zM147.3 143.3l1-.6-.5 1.1z"/>
<circle cx="177.8" cy="37.1" r=".46"/>
<circle cx="191.8" cy="37.1" r=".46"/>
<circle cx="205.7" cy="37.1" r=".46"/>
<circle cx="218.4" cy="37.1" r=".46"/>
<circle cx="232.4" cy="37.1" r=".46"/>
<circle cx="245.1" cy="37.1" r=".46"/>
<circle cx="257.8" cy="37.1" r=".46"/>
<circle cx="270.5" cy="37.1" r=".46"/>
<circle cx="36.8" cy="68.8" r=".46"/>
<circle cx="105.4" cy="67.6" r=".46"/>
<circle cx="157.5" cy="87.9" r=".46"/>
<circle cx="170.2" cy="87.9" r=".46"/>
<circle cx="36.8" cy="103.1" r=".46"/>
<circle cx="105.4" cy="101.8" r=".46"/>
<circle cx="67.3" cy="129.8" r=".46"/>
<circle cx="129.5" cy="134.9" r=".46"/>
<circle cx="129.5" cy="139.9" r=".46"/>
<circle cx="26.7" cy="148.8" r=".46"/>
<circle cx="67.3" cy="145" r=".46"/>
<circle cx="88.9" cy="169.2" r=".46"/>
<circle cx="119.4" cy="183.1" r=".46"/>
</g>
<g fill="none" stroke="#000" stroke-width="1.3">
<circle cx="251.5" cy="151.4" r="1.27"/>
<circle cx="251.5" cy="156.5" r="1.27"/>
<circle cx="269.2" cy="151.4" r="1.27"/>
<circle cx="251.5" cy="161.5" r="1.27"/>
</g>
<g fill="#000" stroke="#000" stroke-width=".25">
<path d="M27.4 136.1h.8v.8h-.8zM28.6 134.6l1.2 .6-1.2 .7z"/>
<circle cx="24.1" cy="135.2" r=".63"/>
<circle cx="27.3" cy="134" r=".38"/>
</g>
<g fill="none" stroke="#000" stroke-width=".18" stroke-dasharray=".8 .8">
<path d="M36.2 15.5v38.7M36.2 15.5h67.3M103.5 15.5v38.7M174 14.2h109.2M283.2 14.2v43.2M14 58.7h138.4M103.5 54.2h-67.3M152.4 58.7v52M153.7 58.7v52M174 57.4v-43.2M184.1 58.7h-30.4M185.4 58.7v106.6"/>
<path d="M247.6 58.7h-62.2M248.9 58.7v41.9M283.2 57.4h-109.2M283.2 58.7h-34.3M14 110.7v-52M14 112h160M124.5 114.5h46.9M152.4 110.7h-138.4M153.7 110.7h30.4M171.4 114.5v44.5M174 112v85.1M184.1 110.7v-52"/>
<path d="M248.9 100.6h34.3M248.9 101.8h34.3M283.2 101.8v44.5M283.2 100.6v-41.9M19 157.7v38.1M62.2 157.7h-43.2M124.5 159v-44.5M171.4 159h-46.9M248.9 146.3v-44.5M283.2 146.3h-34.3M185.4 165.3h62.2M247.6 165.3v-106.6"/>
<path d="M14 197.1v-85.1M19 195.8h43.2M62.2 195.8v-38.1"/>
</g>
<text font-size="2.8" x="178" y="190.6">Title: Makers Unified Controller</text>
<g font-size="2.1">
<text x="178" y="178">Revision 1 &amp; 2 Created By - Matthew James Bellafaire</text>
<text x="178" y="184">Sheet: /</text>
<text x="178" y="181">Makers @ Oakland University</text>
<text x="178" y="186.7">File: Makers-Unified-Controller.kicad_sch</text>
<text x="178" y="196.9">KiCad E.D.A. kicad 6.0.4-6f826c9f35~116~ubuntu18.04.1</text>
<text x="178" y="194.1">Size: A4</text>
<text x="200" y="194.1">Date: 2022-06-19</text>
<text x="263" y="194.1">Rev: 2</text>
<text x="263" y="196.9">Id: 1/2</text>
</g>
<g font-size="1.8">
<text x="35" y="11.9">1</text>
<text x="85" y="11.9">2</text>
<text x="135" y="11.9">3</text>
<text x="185" y="11.9">4</text>
<text x="235" y="11.9">5</text>
<text x="285" y="11.9">6</text>
<text x="175.3" y="16.5">Switches</text>
<text x="37.5" y="19">Power Management</text>
<text x="175.8" y="19.3">+3.3V</text>
<text x="189.8" y="19.3">+3.3V</text>
<text x="203.8" y="19.3">+3.3V</text>
<text x="216.5" y="19.3">+3.3V</text>
<text x="230.5" y="19.3">+3.3V</text>
<text x="243.2" y="19.3">+3.3V</text>
<text x="255.9" y="19.3">+3.3V</text>
<text x="268.6" y="19.3">+3.3V</text>
<text x="38.2" y="25.7">+5V</text>
<text x="48" y="27.1">Power Management</text>
<text x="86.9" y="27">+3.3V</text>
<text x="10.3" y="35.9">A</text>
<text x="48.4" y="32.6">+5v</text>
<text x="72.7" y="32.6">3.3v_out</text>
<text x="85.6" y="35.5">CHG_COMPLETE</text>
<text x="181.7" y="30.2">SW6</text>
<text x="181.7" y="32.5">SW_Push</text>
<text x="195.6" y="30.2">SW7</text>
<text x="195.6" y="32.5">SW_Push</text>
<text x="209.6" y="30.2">SW8</text>
<text x="209.6" y="32.5">SW_Push</text>
<text x="222.3" y="30.2">SW9</text>
<text x="222.3" y="32.5">SW_Push</text>
<text x="236.3" y="32.5">SW_Push</text>
<text x="236.4" y="30.2">SW10</text>
<text x="249" y="32.5">SW_Push</text>
<text x="249.1" y="30.2">SW11</text>
<text x="261.7" y="32.5">SW_Push</text>
<text x="261.8" y="30.2">SW12</text>
<text x="274.4" y="32.5">SW_Push</text>
<text x="274.5" y="30.2">SW13</text>
<text x="285.3" y="35.9">A</text>
<text x="65.2" y="36.4">CHG_COMPLETE</text>
<text x="75.2" y="40.3">BAT+</text>
<text x="95.7" y="39.4">BAT+</text>
<text x="179.3" y="36.8">SW_1</text>
<text x="179.9" y="41.6">R12</text>
<text x="193.8" y="41.6">R13</text>
<text x="194.6" y="36.8">SW_2</text>
<text x="207.3" y="36.8">SW_3</text>
<text x="207.8" y="41.6">R14</text>
<text x="220.5" y="41.6">R15</text>
<text x="221.2" y="36.8">SW_4</text>
<text x="234.5" y="41.6">R16</text>
<text x="235.2" y="36.8">SW_5</text>
<text x="247.2" y="41.6">R17</text>
<text x="247.9" y="36.8">SW_6</text>
<text x="259.9" y="41.6">R18</text>
<text x="260.6" y="36.8">SW_7</text>
<text x="272.6" y="41.6">R20</text>
<text x="273.3" y="36.8">SW_8</text>
<text x="73" y="44.1">PWR_IN</text>
<text x="93.5" y="43.2">PWR_IN</text>
<text x="179.9" y="43.9">10k</text>
<text x="193.9" y="43.9">10k</text>
<text x="207.8" y="43.9">10k</text>
<text x="220.5" y="43.9">10k</text>
<text x="234.5" y="43.9">10k</text>
<text x="247.2" y="43.9">10k</text>
<text x="259.9" y="43.9">10k</text>
<text x="272.6" y="43.9">10k</text>
<text x="48.6" y="49.5">File: power_management.kicad_sch</text>
<text x="176" y="53.5">GND</text>
<text x="189.9" y="53.5">GND</text>
<text x="203.9" y="53.5">GND</text>
<text x="216.6" y="53.5">GND</text>
<text x="230.6" y="53.5">GND</text>
<text x="243.3" y="53.5">GND</text>
<text x="256" y="53.5">GND</text>
<text x="268.7" y="53.5">GND</text>
<text x="16.5" y="60.9">Joysticks</text>
<text x="34.9" y="63.8">+3.3V</text>
<text x="103.5" y="62.5">+3.3V</text>
<text x="154.9" y="60.9">Trigger Switches</text>
<text x="188" y="60.9">ESP32</text>
<text x="212.7" y="61.3">+3.3V</text>
<text x="219.8" y="63.1">U5</text>
<text x="220.7" y="65.7">ESP32-WROOM-32D</text>
<text x="250.2" y="60.9">OLED Display</text>
<text x="268.6" y="63.8">+3.3V</text>
<text x="43.2" y="69.8">Left Joystick</text>
<text x="114.3" y="67.3">Right Joystick</text>
<text x="155.5" y="70.1">+3.3V</text>
<text x="168.2" y="70.1">+3.3V</text>
<text x="193" y="69.8">EN</text>
<text x="200.2" y="69.8">3</text>
<text x="202.4" y="70.7">EN</text>
<text x="214.4" y="66.8" transform="rotate(-90 214.4 66.8)">2</text>
<text x="215.3" y="71.8" transform="rotate(-90 215.3 71.8)">VDD</text>
<text x="224" y="70.7">IO0</text>
<text x="227.6" y="69.8">25</text>
<text x="238.4" y="69.8">IO0</text>
<text x="270.3" y="69.3" transform="rotate(-90 270.3 69.3)">2</text>
<text x="45.9" y="75.8">U1</text>
<text x="46.8" y="73.3">COM-09032</text>
<text x="114.5" y="74.5">U4</text>
<text x="115.4" y="72">COM-09032</text>
<text x="161.9" y="77.8" transform="rotate(-90 161.9 77.8)">SW4</text>
<text x="174.6" y="77.8" transform="rotate(-90 174.6 77.8)">SW5</text>
<text x="186.7" y="74.9">SW_7</text>
<text x="200.2" y="74.9">4</text>
<text x="200.2" y="77.5">5</text>
<text x="202.4" y="75.8">SENSOR_VP</text>
<text x="219" y="73.3">TXD0/IO1</text>
<text x="224" y="75.8">IO2</text>
<text x="227.6" y="74.9">24</text>
<text x="227.6" y="77.5">34</text>
<text x="227.6" y="72.4">35</text>
<text x="231" y="72.4">BRIDGE_RX</text>
<text x="231.2" y="77.5">BRIDGE_TX</text>
<text x="271.1" y="74.8" transform="rotate(-90 271.1 74.8)">VDD</text>
<text x="51.1" y="82.5">LEFT_JOY_Y</text>
<text x="119.9" y="83.8">RIGHT_JOY_X</text>
<text x="119.9" y="81.3">RIGHT_JOY_Y</text>
<text x="202.4" y="78.4">SENSOR_VN</text>
<text x="218.8" y="78.4">RXD0/IO3</text>
<text x="224" y="80.9">IO4</text>
<text x="224" y="83.4">IO5</text>
<text x="227.6" y="80">26</text>
<text x="227.6" y="82.5">29</text>
<text x="231.1" y="80">LEFT_JOY_SW</text>
<text x="250.2" y="78.7">I2C_SCL</text>
<text x="250.2" y="81.3">I2C_SDA</text>
<text x="261.1" y="78.7">3</text>
<text x="261.1" y="81.3">4</text>
<text x="263.9" y="79.6">SCL</text>
<text x="263.9" y="82.2">SDA</text>
<text x="10.3" y="85.9">B</text>
<text x="49.5" y="87.6">LEFT_JOY_SW</text>
<text x="51.1" y="85.1">LEFT_JOY_X</text>
<text x="118.2" y="86.3">RIGHT_JOY_SW</text>
<text x="158.6" y="87.6">TRIG_R</text>
<text x="164.5" y="85.1" transform="rotate(-90 164.5 85.1)">SW_RIGHT_ANGLE</text>
<text x="172.8" y="87.6">TRIG_L</text>
<text x="177.2" y="85.1" transform="rotate(-90 177.2 85.1)">SW_RIGHT_ANGLE</text>
<text x="223" y="86">IO12</text>
<text x="223" y="88.5">IO13</text>
<text x="227.6" y="85.1">14</text>
<text x="227.6" y="87.6">16</text>
<text x="237.8" y="87.6">SW_6</text>
<text x="271.1" y="89.4" transform="rotate(-90 271.1 89.4)">GND</text>
<text x="276.2" y="86.7" transform="rotate(-90 276.2 86.7)">Display Module</text>
<text x="285.3" y="85.9">B</text>
<text x="56.6" y="95">R2</text>
<text x="125.2" y="93.7">R5</text>
<text x="159.4" y="92.4">R9</text>
<text x="159.6" y="94.7">10k</text>
<text x="172.3" y="92.4">R11</text>
<text x="172.3" y="94.7">10k</text>
<text x="223" y="91.1">IO14</text>
<text x="223" y="93.6">IO15</text>
<text x="227.6" y="90.2">13 RIGHT_JOY_SW</text>
<text x="227.6" y="92.7">23</text>
<text x="227.6" y="95.2">27</text>
<text x="237.8" y="95.2">SW_2</text>
<text x="270.3" y="92.2" transform="rotate(-90 270.3 92.2)">1</text>
<text x="56.7" y="97.3">10k</text>
<text x="125.3" y="96">10k</text>
<text x="199.7" y="100.3">21</text>
<text x="202.4" y="101.2">SDO/SD0</text>
<text x="223" y="96.1">IO16</text>
<text x="223" y="98.7">IO17</text>
<text x="223" y="101.2">IO18</text>
<text x="227.6" y="97.8">28</text>
<text x="227.6" y="100.3">30</text>
<text x="237.8" y="97.8">SW_1</text>
<text x="237.8" y="100.3">SW_4</text>
<text x="268.7" y="98">GND</text>
<text x="52.8" y="106.9">GND</text>
<text x="121.4" y="105.6">GND</text>
<text x="155.6" y="104.3">GND</text>
<text x="168.3" y="104.3">GND</text>
<text x="199.7" y="105.4">17</text>
<text x="199.7" y="107.9">18</text>
<text x="199.7" y="102.9">22</text>
<text x="202.4" y="106.3">SHD/SD2</text>
<text x="202.4" y="103.8">SDI/SD1</text>
<text x="223" y="103.8">IO19</text>
<text x="223" y="106.3">IO21</text>
<text x="227.6" y="102.9">31</text>
<text x="227.6" y="105.4">33</text>
<text x="227.6" y="107.9">36</text>
<text x="235.1" y="105.4">I2C_SDA</text>
<text x="235.3" y="107.9">I2C_SCL</text>
<text x="237.8" y="102.9">SW_3</text>
<text x="250.2" y="104.1">Power Indicators</text>
<text x="270.6" y="105.7">+5V</text>
<text x="35" y="109.4">GND</text>
<text x="103.6" y="108.1">GND</text>
<text x="199.7" y="113">19</text>
<text x="199.7" y="110.5">20</text>
<text x="202.4" y="108.8">SWP/SD3</text>
<text x="202.4" y="113.9">SCS/CMD</text>
<text x="202.4" y="111.4">SCK/CLK</text>
<text x="223" y="113.9">IO25</text>
<text x="223" y="108.8">IO22</text>
<text x="223" y="111.4">IO23</text>
<text x="227.6" y="113">10</text>
<text x="227.6" y="110.5">37</text>
<text x="237.6" y="110.5">TRIG_L</text>
<text x="237.8" y="113">SW_5</text>
<text x="258.8" y="112.5" transform="rotate(-90 258.8 112.5)">PWR_IN</text>
<text x="15.2" y="114.3">UART and Auto-Reset</text>
<text x="55.2" y="115.9">+3.3V</text>
<text x="84.4" y="118.4">+3.3V</text>
<text x="125.7" y="116.8">Auto-Reset</text>
<text x="223" y="116.5">IO26</text>
<text x="223" y="119">IO27</text>
<text x="227.6" y="115.6">11</text>
<text x="227.6" y="118.1">12</text>
<text x="237.4" y="118.1">TRIG_R</text>
<text x="237.8" y="115.6">SW_8</text>
<text x="273.9" y="114">R21</text>
<text x="274" y="116.3">470</text>
<text x="60.3" y="122.9">C9</text>
<text x="60.3" y="125.2">1u</text>
<text x="86.1" y="125.1" transform="rotate(-90 86.1 125.1)">15</text>
<text x="91.2" y="124.6" transform="rotate(-90 91.2 124.6)">3</text>
<text x="93.7" y="121.5">U2</text>
<text x="93.9" y="124.1">FT231XS</text>
<text x="162.2" y="121.9">IO0</text>
<text x="223" y="121.5">IO32</text>
<text x="223" y="124.1">IO33</text>
<text x="228.1" y="125.7">6</text>
<text x="228.1" y="120.6">8</text>
<text x="228.1" y="123.2">9</text>
<text x="231.7" y="123.2">RIGHT_JOY_Y</text>
<text x="231.7" y="120.6">RIGHT_JOY_X</text>
<text x="232.7" y="125.7">LEFT_JOY_Y</text>
<text x="261.2" y="120.4">R19</text>
<text x="261.3" y="122.7">470</text>
<text x="275" y="124.4">D3</text>
<text x="23.5" y="128.5">USB_B_Micro</text>
<text x="28.4" y="126.2">J1</text>
<text x="38.2" y="127.3">+5V</text>
<text x="72" y="129.5">13</text>
<text x="75.4" y="130.4">3V3OUT</text>
<text x="87" y="130.2" transform="rotate(-90 87 130.2)">VCC</text>
<text x="98.8" y="130.4">TXD</text>
<text x="103.8" y="129.5">20</text>
<text x="110.5" y="129.5">BRIDGE_TX</text>
<text x="143.3" y="131.3">1</text>
<text x="150.1" y="126.5" transform="rotate(-90 150.1 126.5)">3</text>
<text x="151.1" y="129.3">Q2</text>
<text x="151.4" y="131.6">MMBT3904</text>
<text x="223" y="126.6">IO34</text>
<text x="223" y="129.2">IO35</text>
<text x="228.1" y="128.3">7</text>
<text x="232.7" y="128.3">LEFT_JOY_X</text>
<text x="262.3" y="130.7">D2</text>
<text x="274.8" y="126.7">B_LED</text>
<text x="10.3" y="135.9">C</text>
<text x="27.1" y="133">VBUS</text>
<text x="33.8" y="132.1">1</text>
<text x="33.8" y="137.2">3</text>
<text x="55.3" y="132.3">GND</text>
<text x="72" y="137.2">12</text>
<text x="92.1" y="132.1" transform="rotate(-90 92.1 132.1)">VCCIO</text>
<text x="97.4" y="135.5">~{RTS}</text>
<text x="98.6" y="133">RXD</text>
<text x="104.3" y="134.6">2</text>
<text x="104.3" y="132.1">4</text>
<text x="104.3" y="137.2">9</text>
<text x="109.3" y="134.6">BRIDGE_RTS</text>
<text x="110.3" y="132.1">BRIDGE_RX</text>
<text x="132.2" y="133">R3</text>
<text x="137" y="133">10k</text>
<text x="150.1" y="134.1" transform="rotate(-90 150.1 134.1)">2</text>
<text x="214.4" y="135.4" transform="rotate(-90 214.4 135.4)">1</text>
<text x="215.3" y="133.1" transform="rotate(-90 215.3 133.1)">GND</text>
<text x="262" y="133">G_LED</text>
<text x="285.3" y="135.9">C</text>
<text x="29.7" y="138">D+</text>
<text x="30.2" y="143.1">ID</text>
<text x="33.8" y="139.7">2</text>
<text x="33.8" y="142.2">4</text>
<text x="44.4" y="139.7">D+</text>
<text x="72" y="139.7">11</text>
<text x="75.4" y="140.6">USBDP</text>
<text x="75.4" y="138">USBDM</text>
<text x="97.3" y="143.1">~{DSR}</text>
<text x="97.4" y="140.6">~{DTR}</text>
<text x="97.4" y="138">~{CTS}</text>
<text x="104.3" y="139.7">1</text>
<text x="104.3" y="142.2">7</text>
<text x="109.2" y="139.7">BRIDGE_DTR</text>
<text x="150.1" y="141.7" transform="rotate(-90 150.1 141.7)">2</text>
<text x="196.2" y="143.8">+3.3V</text>
<text x="206.3" y="143.8">+3.3V</text>
<text x="212.8" y="141.2">GND</text>
<text x="216.5" y="143.8">+3.3V</text>
<text x="225.4" y="143.8">+3.3V</text>
<text x="234.3" y="143.8">+3.3V</text>
<text x="257.2" y="143.7">GND</text>
<text x="271.5" y="143.8" transform="rotate(-90 271.5 143.8)">CHG_COMPLETE</text>
<text x="25.1" y="146.8" transform="rotate(-90 25.1 146.8)">6</text>
<text x="26" y="144" transform="rotate(-90 26 144)">Shield</text>
<text x="27.7" y="146.8" transform="rotate(-90 27.7 146.8)">5</text>
<text x="28.6" y="144" transform="rotate(-90 28.6 144)">GND</text>
<text x="72" y="144.8">14</text>
<text x="75.4" y="145.7">~{RESET}</text>
<text x="99.2" y="148.2">~{RI}</text>
<text x="104.3" y="147.3">5</text>
<text x="104.3" y="144.8">8</text>
<text x="132.2" y="148.2">R4</text>
<text x="137" y="148.2">10k</text>
<text x="143.3" y="146.6">1</text>
<text x="150.1" y="149.3" transform="rotate(-90 150.1 149.3)">3</text>
<text x="151.1" y="144.5">Q3</text>
<text x="151.4" y="146.8">MMBT3904</text>
<text x="24.8" y="153.9">GND</text>
<text x="70.4" y="153.4">C1</text>
<text x="70.6" y="155.7">0.1u</text>
<text x="96.4" y="155.8">CBUS1</text>
<text x="96.4" y="153.3">CBUS0</text>
<text x="103.8" y="154.9">17</text>
<text x="103.8" y="152.4">18</text>
<text x="162.6" y="152.4">EN</text>
<text x="201.2" y="153.4">C6</text>
<text x="201.4" y="155.7">0.1u</text>
<text x="211.4" y="153.4">C7</text>
<text x="211.5" y="155.7">10u</text>
<text x="221.5" y="153.4">C8</text>
<text x="221.6" y="155.7">1u</text>
<text x="230.5" y="155.7">1u</text>
<text x="230.6" y="153.4">C10</text>
<text x="239.4" y="155.7">1u</text>
<text x="239.4" y="153.4">C11</text>
<text x="254.2" y="150.8">H1</text>
<text x="254.2" y="155.9">H2</text>
<text x="254.6" y="153.2">MountingHole</text>
<text x="272" y="150.8">H4</text>
<text x="272.3" y="153.2">MountingHole</text>
<text x="20.3" y="160">Backup Programming Header</text>
<text x="96.4" y="158.4">CBUS2</text>
<text x="96.4" y="160.9">CBUS3</text>
<text x="103.8" y="157.5">10</text>
<text x="103.8" y="160">19</text>
<text x="254.2" y="161">H3</text>
<text x="254.6" y="158.2">MountingHole</text>
<text x="37.4" y="167.9">+3.3V</text>
<text x="65.5" y="162.8">GND</text>
<text x="86.1" y="166.5" transform="rotate(-90 86.1 166.5)">6</text>
<text x="87" y="163.6" transform="rotate(-90 87 163.6)">GND</text>
<text x="91.2" y="167" transform="rotate(-90 91.2 167)">16</text>
<text x="92.1" y="163.6" transform="rotate(-90 92.1 163.6)">GND</text>
<text x="125.5" y="167.4">SW_Push</text>
<text x="127.6" y="165.1">SW2</text>
<text x="151.7" y="165.4">+3.3V</text>
<text x="159.3" y="165.4">+3.3V</text>
<text x="196.3" y="165.3">GND</text>
<text x="206.4" y="165.3">GND</text>
<text x="216.6" y="165.3">GND</text>
<text x="225.5" y="165.3">GND</text>
<text x="234.4" y="165.3">GND</text>
<text x="254.6" y="163.3">MountingHole</text>
<text x="29.2" y="174">BRIDGE_DTR</text>
<text x="43.3" y="171.4">1</text>
<text x="43.3" y="174">2</text>
<text x="142.3" y="171.4">EN</text>
<text x="29.2" y="176.5">BRIDGE_RX</text>
<text x="29.2" y="179.1">BRIDGE_TX</text>
<text x="43.3" y="176.5">3</text>
<text x="43.3" y="179.1">4</text>
<text x="47.9" y="178">J2</text>
<text x="87.1" y="176.7">GND</text>
<text x="125.5" y="178.8">SW_Push</text>
<text x="127.6" y="176.5">SW3</text>
<text x="155.6" y="177.5">R8</text>
<text x="155.8" y="179.8">10k</text>
<text x="163.4" y="177.5">R10</text>
<text x="163.4" y="179.8">10k</text>
<text x="10.3" y="185.9">D</text>
<text x="33.1" y="185.6" transform="rotate(-90 33.1 185.6)">+5V</text>
<text x="43.3" y="181.6">5</text>
<text x="43.3" y="184.1">6</text>
<text x="48" y="180.3">backup_PROG</text>
<text x="141.9" y="182.9">IO0</text>
<text x="285.3" y="185.9">D</text>
<text x="24.8" y="186.9">GND</text>
<text x="117.5" y="192">GND</text>
<text x="153.4" y="189.5" transform="rotate(-90 153.4 189.5)">EN</text>
<text x="161" y="189.5" transform="rotate(-90 161 189.5)">IO0</text>
<text x="15.2" y="203.7">Note: The ESP32 requires a special reset condition in order to enter programming mode, this is accomplished through the RTS and DTR pins of the FT231XS along with the added transistors.</text>
<text x="35" y="199.9">1</text>
<text x="85" y="199.9">2</text>
<text x="135" y="199.9">3</text>
<text x="185" y="199.9">4</text>
<text x="235" y="199.9">5</text>
<text x="285" y="199.9">6</text>
<text x="15.2" y="205.7">In the event that the controller isn't programming hold the IO0 button then press the EN button, continue holding IO0 until programming is complete</text>
</g>
<g font-size="1.4">
<text x="34" y="73.5" transform="rotate(-90 34 73.5)">H1</text>
<text x="36.6" y="73.5" transform="rotate(-90 36.6 73.5)">V1</text>
<text x="37.3" y="78" transform="rotate(-90 37.3 78)">V+</text>
<text x="39.1" y="74.1" transform="rotate(-90 39.1 74.1)">B1A</text>
<text x="102.6" y="72.3" transform="rotate(-90 102.6 72.3)">H1</text>
<text x="103.4" y="76.8" transform="rotate(-90 103.4 76.8)">H+</text>
<text x="105.2" y="72.2" transform="rotate(-90 105.2 72.2)">V1</text>
<text x="105.9" y="76.7" transform="rotate(-90 105.9 76.7)">V+</text>
<text x="107.7" y="72.8" transform="rotate(-90 107.7 72.8)">B1A</text>
<text x="34.8" y="78" transform="rotate(-90 34.8 78)">H+</text>
<text x="39.9" y="79.3" transform="rotate(-90 39.9 79.3)">SW+</text>
<text x="42.5" y="83.3">V</text>
<text x="46.1" y="82.5">V2</text>
<text x="108.5" y="78" transform="rotate(-90 108.5 78)">SW+</text>
<text x="111.1" y="82">V</text>
<text x="114.7" y="83.8">H2</text>
<text x="114.7" y="81.3">V2</text>
<text x="40.7" y="88.4">SW-</text>
<text x="42.4" y="85.8">H</text>
<text x="45.6" y="87.6">B2A</text>
<text x="46.1" y="85.1">H2</text>
<text x="109.3" y="87.1">SW-</text>
<text x="111" y="84.6">H</text>
<text x="114.2" y="86.4">B2A</text>
<text x="34.8" y="95.8" transform="rotate(-90 34.8 95.8)">H-</text>
<text x="39.9" y="95.8" transform="rotate(-90 39.9 95.8)">SHIELD</text>
<text x="103.4" y="94.5" transform="rotate(-90 103.4 94.5)">H-</text>
<text x="108.5" y="94.5" transform="rotate(-90 108.5 94.5)">SHIELD</text>
<text x="34" y="100.2" transform="rotate(-90 34 100.2)">H3</text>
<text x="36.6" y="100.2" transform="rotate(-90 36.6 100.2)">V3</text>
<text x="39.1" y="100.2" transform="rotate(-90 39.1 100.2)">S1</text>
<text x="39.1" y="99.2" transform="rotate(-90 39.1 99.2)">2</text>
<text x="102.6" y="98.9" transform="rotate(-90 102.6 98.9)">H3</text>
<text x="105.2" y="98.9" transform="rotate(-90 105.2 98.9)">V3</text>
<text x="107.7" y="98.9" transform="rotate(-90 107.7 98.9)">S1</text>
<text x="107.7" y="98" transform="rotate(-90 107.7 98)">2</text>
</g>
<g font-size="1.2">
<text x="177.8" y="56">Switches read HIGH when pushed</text>
<text x="275.7" y="65.4">A1</text>
<text x="276" y="68">SSD1306</text>
<text x="59.7" y="109.3">Note: SW pins are actually just connected to a regular tactile switch, hence the pulldown resistor</text>
<text x="125.7" y="157.6">(Allows for code upload without pressing EN and IO0 buttons)</text>
</g>
<g font-size="1.1">
<text x="20.3" y="191.9">At the time of this design the FT231XQ is difficult to obtain, this</text>
<text x="20.3" y="193.2">backup header will allow for an external programmer to be used if</text>
<text x="20.3" y="194.4">the FT231 cannot be purchased</text>
</g>
</svg>
